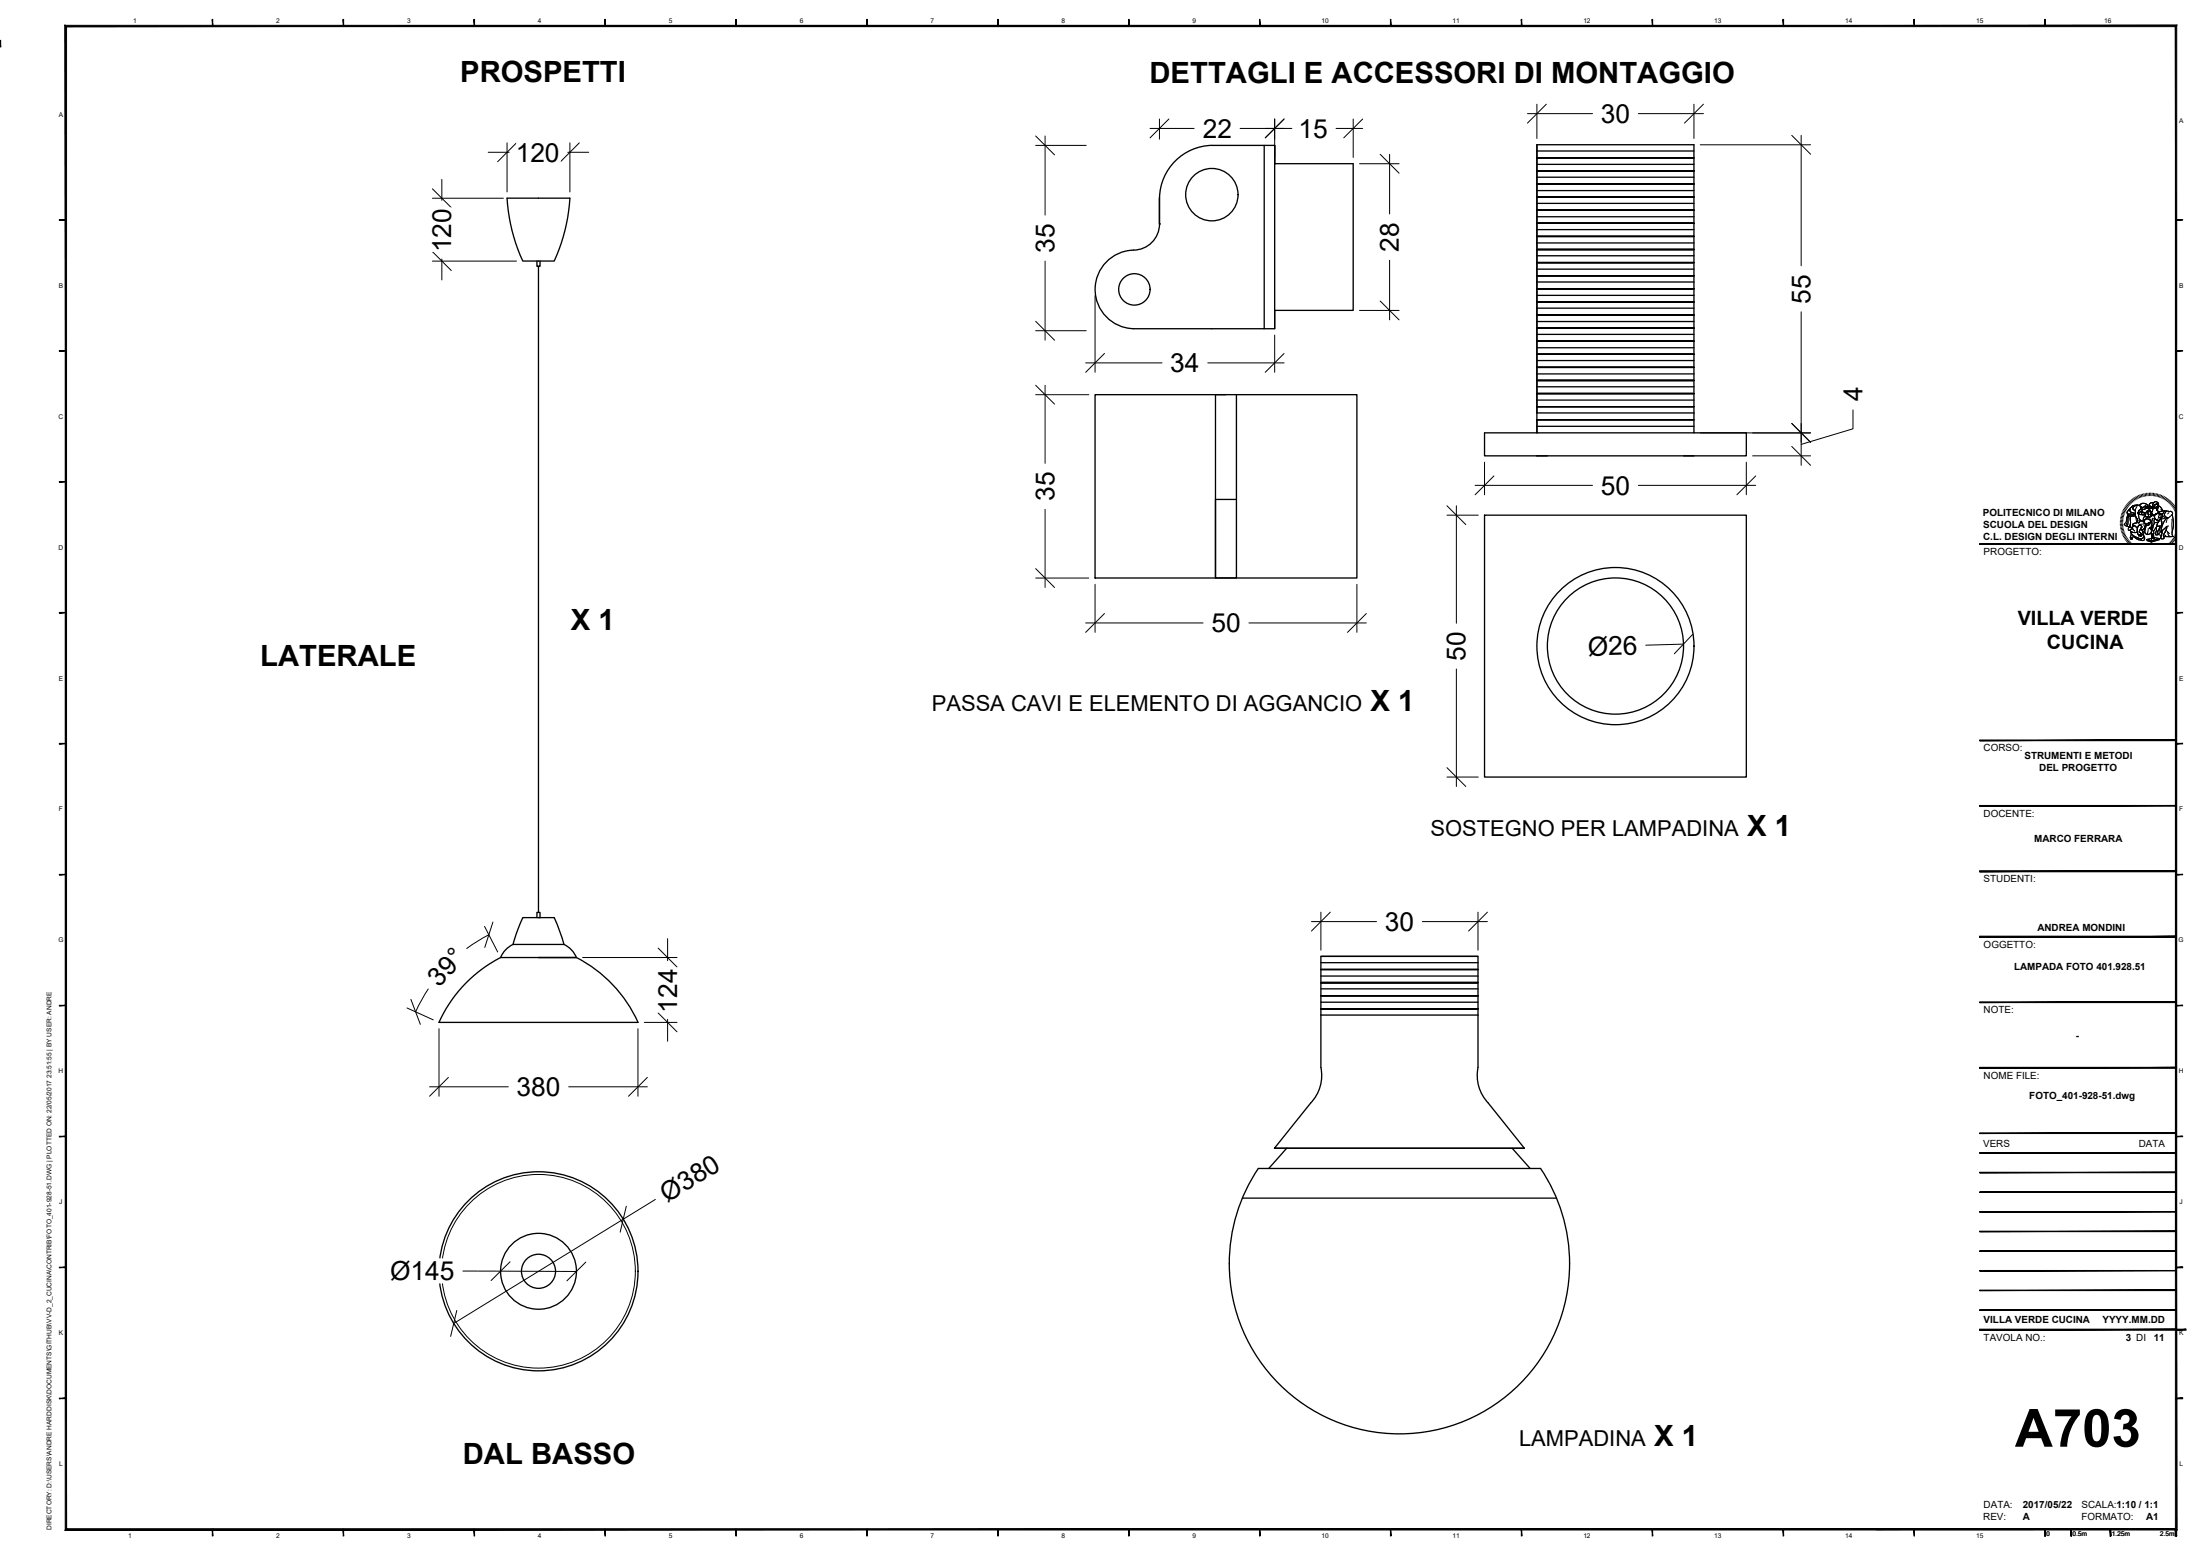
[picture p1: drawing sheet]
<svg xmlns="http://www.w3.org/2000/svg" width="420mm" height="297mm" viewBox="0 0 420 297" stroke-linecap="round" stroke-linejoin="round" font-family="sans-serif">
<!-- layer: IF-FURN -->
<g fill="none" stroke="#000" stroke-width=".25">
<path d="M96.8 37.8h12a33.7 33.7 0 0 1-3 12h-6a33.4 33.4 0 0 1-3-12zM241.4 27.8v35h-25a7.5 7.5 0 0 1-7.3-7.5 7.5 7.5 0 0 1 7.3-7.5 5 5 0 0 0 5-5.1M243.4 27.8l-12-.1a10.2 10.2 0 0 0-10 10.1v5M293.5 27.6v55h30v-3.8M293.5 32.6h30zM293.5 27.6v51.2h30M293.5 27.6h30v51.2M293.5 30.1h30M293.5 38.8h30M293.5 37.6h30M293.5 36.4h30M293.5 33.8h30"/>
<path d="M293.5 31.4h30M293.5 28.8h30M323.5 37.6h-30h30M323.5 35.1h-30h30M323.5 32.6h-30h30M323.5 30.1h-30h30M102.5 49.8v1h.6v-1M102.8 50.8v123.4M221.4 42.8h.1M293.5 58.8h30M293.5 57.6h30M293.5 56.4h30"/>
<path d="M293.5 53.8h30M293.5 52.6h30M293.5 51.4h30M293.5 48.8h30M293.5 47.6h30M293.5 46.4h30M293.5 43.8h30M293.5 42.6h30M293.5 41.4h30M323.5 57.6h-30h30M323.5 55.1h-30h30M323.5 52.6h-30h30"/>
<path d="M323.5 50.1h-30h30M323.5 47.6h-30h30M323.5 45.1h-30h30M323.5 42.6h-30h30M323.5 40.1h-30h30M209.1 75.3h50v35h-50zM234.1 75.3h-2v35h4v-35M241.4 62.8h2v-35v3.4h15v28.1h-15v3.5M293.5 77.6h30M293.5 76.4h30M293.5 73.8h30M293.5 72.6h30"/>
<path d="M293.5 71.4h30M293.5 68.8h30M293.5 67.6h30M293.5 66.4h30M293.5 63.8h30M293.5 62.6h30M293.5 61.4h30M323.5 77.6h-30h30M323.5 75.1h-30h30M323.5 72.6h-30h30M323.5 70.1h-30h30M323.5 67.6h-30h30"/>
<path d="M323.5 65.1h-30h30M323.5 62.6h-30h30M323.5 60.1h-30h30M236.1 95.3h-4v15M283.5 98.3h50v50h-50zM293.5 80.1h30h-30v2.5h-10v4.4h10M293.5 81.4h30M293.5 87h2M321.5 87h2M323.5 82.6h10v4.4h-40M99.8 175.2h6l1.1 2.5 .8 2.6h-9.7l.6-2.1zM102.5 175.2v-1h.6v1h-.3"/>
<path d="M95.6 182.8h14.5h-7.3M98 180.3a4.7 4.7 0 0 0-2.4 2.5M107.7 180.3a4.7 4.7 0 0 1 2.4 2.5 25.9 25.9 0 0 1 11.8 12.4h-38.1a25.9 25.9 0 0 1 11.8-12.4M252.3 193.8v10a7.6 7.6 0 0 1-2 6.8M252.3 187.6h30zM252.3 193.8v-11.2h30v11.2M252.3 185.1h30M252.3 193.8h30M252.3 192.6h30M252.3 191.3h30M252.3 188.8h30M252.3 182.6h30"/>
<path d="M252.3 186.3h30M252.3 183.8h30M282.3 193.8v10a7.6 7.6 0 0 0 1.9 6.8M282.3 192.6h-30h30M282.3 190.1h-30h30M282.3 187.6h-30h30M282.3 185.1h-30h30M245.7 219.2l-3.4 3.9M250.3 210.6l-6.9 8.6h47.7M284.2 210.6l6.9 8.6h-47.7M288.8 219.2l3.4 3.9M237.3 228.7h60"/>
<path d="M240.3 223.1h53.9a32.5 32.5 0 0 1-26.9 50.6 32.5 32.5 0 0 1-27-50.6z"/>
<circle cx="231.4" cy="37.2" r="5"/>
<circle cx="216.6" cy="55.2" r="3"/>
<circle cx="308.5" cy="123.3" r="15"/>
<circle cx="308.5" cy="123.3" r="13"/>
<circle cx="102.8" cy="242.7" r="19"/>
<circle cx="102.8" cy="242.7" r="7.2"/>
<circle cx="102.8" cy="242.7" r="3.3"/>
</g>
<!-- layer: IF-DETL -->
<circle cx="102.8" cy="242.7" r="18.5" fill="none" stroke="#000" stroke-width=".19"/>
<!-- layer: G-ANNO-TTLB -->
<g fill="#000" stroke="#000" stroke-width=".19">
<path d="M0 7.7l.1 1.3zM0 7.7l.1 1.3z"/>
<path d="M12.5 4.8l.2 287v-286.7zM12.5 4.8l.2 287-.2 .3zM12.5 292.1l403-.3h-402.8zM12.5 292.1l403-.3 .2 .3zM415.5 5.1v286.7l.2 .3zM415.5 5.1l.2-.3v287.3zM12.7 5.1h402.8l.2-.3zM12.5 4.8h403.2l-403 .3z"/>
<path d="M40.5 3.7l.1 1.3zM40.5 3.7l.1 1.3z"/>
<path d="M65.5 3.7l.1 1.3zM65.5 3.7l.1 1.3z"/>
<path d="M90.5 3.7l.1 1.3zM90.5 3.7l.1 1.3z"/>
<path d="M115.5 3.7l.1 1.3zM115.5 3.7l.1 1.3z"/>
<path d="M140.5 3.7l.1 1.3zM140.5 3.7l.1 1.3z"/>
<path d="M165.5 3.7l.1 1.3zM165.5 3.7l.1 1.3z"/>
<path d="M190.5 3.7l.1 1.3zM190.5 3.7l.1 1.3z"/>
<path d="M215.5 3.7l.1 1.3zM215.5 3.7l.1 1.3z"/>
<path d="M240.5 3.7l.1 1.3zM240.5 3.7l.1 1.3z"/>
<path d="M265.5 3.7l.1 1.3zM265.5 3.7l.1 1.3z"/>
<path d="M290.5 3.7l.1 1.3zM290.5 3.7l.1 1.3z"/>
<path d="M315.5 3.7l.1 1.3zM315.5 3.7l.1 1.3z"/>
<path d="M340.5 3.7l.1 1.3zM340.5 3.7l.1 1.3z"/>
<path d="M365.5 3.7l.1 1.3zM365.5 3.7l.1 1.3z"/>
<path d="M390.5 3.7l.1 1.3zM390.5 3.7l.1 1.3z"/>
<path d="M11.3 42l1.3-.1zM11.3 41.9h1.3z"/>
<path d="M415.6 42l1.2-.1zM415.6 41.9h1.2z"/>
<path d="M11.3 67l1.3-.1zM11.3 66.9h1.3z"/>
<path d="M415.6 67l1.2-.1zM415.6 66.9h1.2z"/>
<path d="M11.3 92l1.3-.1zM11.3 91.9h1.3z"/>
<path d="M415.6 92l1.2-.1zM415.6 91.9h1.2z"/>
<path d="M11.3 117l1.3-.1zM11.3 116.9h1.3z"/>
<path d="M378.1 103.9h37.5v-.1zM378.1 103.8h37.5l-37.5 .1z"/>
<path d="M415.6 117l1.2-.1zM415.6 116.9h1.2z"/>
<path d="M11.3 142l1.3-.1zM11.3 141.9h1.3z"/>
<path d="M378.1 153.9h37.5v-.1zM378.1 153.8h37.5l-37.5 .1z"/>
<path d="M378.1 141.4h37.5v-.1zM378.1 141.3h37.5l-37.5 .1z"/>
<path d="M415.6 142l1.2-.1zM415.6 141.9h1.2z"/>
<path d="M11.3 167l1.3-.1zM11.3 166.9h1.3z"/>
<path d="M378.1 166.3v.1l37.5-.1zM378.1 166.4l37.5-.1v.1z"/>
<path d="M378.1 178.8v.1l37.5-.1zM378.1 178.9l37.5-.1v.1z"/>
<path d="M378.1 178.8v.1l37.5-.1zM378.1 178.9l37.5-.1v.1z"/>
<path d="M378.1 178.8v.1l37.5-.1zM378.1 178.9l37.5-.1v.1z"/>
<path d="M378.1 178.8v.1l37.5-.1zM378.1 178.9l37.5-.1v.1z"/>
<path d="M378.1 166.4h37.5v-.1zM378.1 166.3h37.5l-37.5 .1z"/>
<path d="M415.6 167l1.2-.1zM415.6 166.9h1.2z"/>
<path d="M11.3 192l1.3-.1zM11.3 191.9h1.3z"/>
<path d="M378.1 191.3v.1l37.5-.1zM378.1 191.4l37.5-.1v.1z"/>
<path d="M415.6 192l1.2-.1zM415.6 191.9h1.2z"/>
<path d="M11.3 217l1.3-.1zM11.3 216.9h1.3z"/>
<path d="M378.1 203.8v.1l37.5-.1zM378.1 203.9l37.5-.1v.1z"/>
<path d="M378.1 203.8v.1l37.5-.1zM378.1 203.9l37.5-.1v.1z"/>
<path d="M378.1 216.3v.1l37.5-.1zM378.1 216.4l37.5-.1v.1z"/>
<path d="M415.6 217l1.2-.1zM415.6 216.9h1.2z"/>
<path d="M378.1 238.8h37.5zM378.1 238.9l37.5-.1z"/>
<path d="M378.1 235h37.5zM378.1 235.1l37.5-.1z"/>
<path d="M378.1 231.3h37.5zM378.1 231.4l37.5-.1z"/>
<path d="M378.1 227.5h37.5zM378.1 227.6l37.5-.1z"/>
<path d="M378.1 223.8h37.5zM378.1 223.9l37.5-.1z"/>
<path d="M378.1 220h37.5zM378.1 220.1l37.5-.1z"/>
<path d="M11.3 242l1.3-.1zM11.3 241.9h1.3z"/>
<path d="M378.1 253.8v.1l37.5-.1zM378.1 253.9l37.5-.1v.1z"/>
<path d="M378.1 253.8v.1l37.5-.1zM378.1 253.9l37.5-.1v.1z"/>
<path d="M378.1 250h37.5zM378.1 250.1l37.5-.1z"/>
<path d="M378.1 246.3h37.5zM378.1 246.4l37.5-.1z"/>
<path d="M378.1 242.5h37.5zM378.1 242.6l37.5-.1z"/>
<path d="M415.6 242l1.2-.1zM415.6 241.9h1.2z"/>
<path d="M415.6 242l1.2-.1zM415.6 241.9h1.2z"/>
<path d="M415.6 253.9h1.9v-.1zM415.6 253.8h1.9l-1.9 .1z"/>
<path d="M415.6 253.9h1.9v-.1zM415.6 253.8h1.9l-1.9 .1z"/>
<path d="M11.3 267l1.3-.1zM11.3 266.9h1.3z"/>
<path d="M415.6 267l1.2-.1zM415.6 266.9h1.2z"/>
<path d="M415.6 267l1.2-.1zM415.6 266.9h1.2z"/>
<path d="M40.5 291.9l.1 1.3zM40.5 291.9l.1 1.3z"/>
<path d="M65.5 291.9l.1 1.3zM65.5 291.9l.1 1.3z"/>
<path d="M90.5 291.9l.1 1.3zM90.5 291.9l.1 1.3z"/>
<path d="M115.5 291.9l.1 1.3zM115.5 291.9l.1 1.3z"/>
<path d="M140.5 291.9l.1 1.3zM140.5 291.9l.1 1.3z"/>
<path d="M165.5 291.9l.1 1.3zM165.5 291.9l.1 1.3z"/>
<path d="M190.5 291.9l.1 1.3zM190.5 291.9l.1 1.3z"/>
<path d="M215.5 291.9l.1 1.3zM215.5 291.9l.1 1.3z"/>
<path d="M240.5 291.9l.1 1.3zM240.5 291.9l.1 1.3z"/>
<path d="M265.5 291.9l.1 1.3zM265.5 291.9l.1 1.3z"/>
<path d="M290.5 291.9l.1 1.3zM290.5 291.9l.1 1.3z"/>
<path d="M315.5 291.9l.1 1.3zM315.5 291.9l.1 1.3z"/>
<path d="M340.5 291.9l.1 1.3zM340.5 291.9l.1 1.3z"/>
<path d="M358.3 291.9h30zM358.3 292l30-.1z"/>
<path d="M365.5 291.9l.1 1.3zM365.5 291.9l.1 1.3z"/>
<path d="M390.5 292l.1 1.3zM390.5 292l.1 1.3z"/>
<path d="M390.5 291.9l.1 1.3zM390.5 291.9l.1 1.3z"/>
<path d="M390.5 291.9l.1 1.3zM390.5 291.9l.1 1.3z"/>
<path d="M395.5 292l.1 1.3zM395.5 292l.1 1.3z"/>
<path d="M395.5 291.9l.1 1.3zM395.5 291.9l.1 1.3z"/>
<path d="M403 292l.1 1.3zM403 292l.1 1.3z"/>
<path d="M403 291.9l.1 1.3zM403 291.9l.1 1.3z"/>
<path d="M415.4 292l.3 1.3v-1.3zM415.4 292l.3 1.3h-.3z"/>
<path d="M415.5 291.9l.2 1.3v-1.3zM415.5 291.9l.2 1.3h-.2z"/>
</g>
<!-- layer: IF-ANNO SYMB -->
<g fill="none" stroke="#000" stroke-width=".19">
<path d="M293.5 19.9v6.5M295.3 19.9l-3.6 3.6M323.5 19.9v6.5M325.3 19.9l-3.6 3.6M82.6 37.8h13.5M82.6 36l3.6 3.6M84.4 34.2v4M93.2 29.1h4M96.8 27.3v9.3M98.6 27.3l-3.6 3.6M108.4 29.1h4M108.8 27.3v9.3"/>
<path d="M110.6 27.3l-3.6 3.6M197.8 27.8h9.6M197.8 26l3.6 3.6M199.6 26v15.1M219.6 24.5h8.4M221.4 22.7v3.9M223.2 22.7l-3.6 3.6M236.8 24.5h9.9M243.4 22.7v7.4M245.2 22.7l-3.6 3.6M255.2 24.5h5M258.4 22.7v7.4"/>
<path d="M259.6 31.3h7.6M260.2 22.7l-3.6 3.6M263.6 29.5l3.6 3.6M265.4 29.5v11.3M291.7 21.7h12.4M312.9 21.7h12.4M324.7 27.6h21.1M342.2 25.8l3.6 3.6M344 25.8v24.9M82.6 49.8h16M82.6 48l3.6 3.6M84.4 49.4v4"/>
<path d="M199.6 49.8v15.1M209.1 56.5v14.6M259.6 59.3h7.6M263.6 57.5l3.6 3.6M265.4 49.7v11.4M344 59.5v29.3M197.8 63.1h9.6M197.8 61.3l3.6 3.6M197.8 75.3h10.1M197.8 73.6l3.6 3.5M199.6 73.6v14.9M207.3 69.3h14.6"/>
<path d="M210.9 67.5l-3.6 3.6M230.7 69.3h14.5M243.4 64v7.1M245.2 67.5l-3.6 3.6M353.9 78.3v3.6l-9.9 2.9M199.6 97.2v14.9M276.3 98.3h6M276.3 96.5l3.6 3.6M278.1 96.5v22.5M281.7 92.7h22.4M283.5 88.2v6.3M285.3 90.9l-3.6 3.6"/>
<path d="M312.9 92.7h22.4M324.7 82.6h21.1M333.5 88.2v6.3M334.7 87h11.1M335.3 90.9l-3.6 3.6M342.2 80.8l3.6 3.6M342.2 85.2l3.6 3.6M197.8 110.3h10.1M197.8 108.5l3.6 3.6M207.3 118.9h22.5M209.1 111.5v9.2M210.9 117.1l-3.6 3.6"/>
<path d="M238.5 118.9h22.4M259.1 111.5v9.2M260.9 117.1l-3.6 3.6M278.1 127.7v22.4M321.5 123l-7.2 .2M323.3 121.1l-3.5 3.7M276.3 148.3h6M276.3 146.5l3.6 3.6M92.5 176.8l2.5 4.9M93.4 178.4l-2.5 1.5-1.8 1.2M94.1 176l-1.5 4.9M127.5 179.2v4.2"/>
<path d="M250.5 175.9h12.4M252.3 174.1v7.3M254.1 174.1l-3.6 3.6M271.6 175.9h12.5M282.3 174.1v7.3M284.1 174.1l-3.6 3.6M77.7 192.4l5 2.3M78.5 190.8l1.8 4.7M81.8 188.8l-1.5 2.4-.9 2M83.8 196.4v12.9M111.3 182.8h18M121.8 196.4v12.9"/>
<path d="M123 195.2h6.3M125.7 181l3.6 3.6M125.7 193.4l3.6 3.6M127.5 194.6v4.2M82 207.5h15.1M85.6 205.7l-3.6 3.6M108.6 207.5h15M123.6 205.7l-3.6 3.6M119.6 230.3l-1.2 4.9M125.2 229l-38.5 23.6M87.2 250.2l-1.1 4.9M88.4 242.6l21.7 .1"/>
<path d="M97.4 240.9l-3.6 3.6M111.9 240.9l-3.6 3.6"/>
</g>
<g fill="#fff" stroke="#fff" stroke-width=".19">
<path d="M98.5 205.3v4.4l8.7-4.4zM98.5 209.7l8.7-4.4v4.4z"/>
<path d="M98.7 26.9v4.4l8.3-4.4zM98.7 31.3l8.3-4.4v4.4z"/>
<path d="M82.2 39.7v8.3h4.4zM82.2 39.7h4.4v8.3z"/>
<path d="M125.3 184.8v8.3h4.4zM125.3 184.8h4.4v8.3z"/>
<path d="M86.2 180.3l-5.4 5.6 3.2 3.1zM86.2 180.3l3.2 3-5.4 5.7z"/>
<path d="M74.3 240.3v4.6l12.7-4.6zM74.3 244.9l12.7-4.6v4.6z"/>
<path d="M125.2 226.3l2.4 3.9 8.3-10.5zM135.9 219.7l2.4 3.9-10.7 6.6z"/>
<path d="M305.6 19.5v4.4l5.8-4.4zM305.6 23.9l5.8-4.4v4.4z"/>
<path d="M263.2 42.3v5.9h4.4zM263.2 42.3h4.4v5.9z"/>
<path d="M248.2 22.3v4.4l5.5-4.4zM248.2 26.7l5.5-4.4v4.4z"/>
<path d="M223.4 67.1v4.4l5.8-4.4zM223.4 71.5l5.8-4.4v4.4z"/>
<path d="M229.5 22.3v4.4l5.9-4.4zM229.5 26.7l5.9-4.4v4.4z"/>
<path d="M197.4 42.5v5.9h4.4zM197.4 42.5h4.4v5.9z"/>
<path d="M231.2 116.7v4.4l5.9-4.4zM231.2 121.1l5.9-4.4v4.4z"/>
<path d="M197.4 89.9v5.9h4.4zM197.4 89.9h4.4v5.9z"/>
<path d="M305.6 90.5v4.3l5.8-4.3zM305.6 94.8l5.8-4.3v4.3z"/>
<path d="M341.8 52.2v5.9h4.4zM341.8 52.2h4.4v5.9z"/>
<path d="M351.7 73.6v3.2h4.4zM351.7 73.6h4.4v3.2z"/>
<path d="M303 121.2l.2 4.6 9.6-4.9zM303.2 125.8l9.6-4.9 .1 4.6z"/>
<path d="M275.9 120.4v5.9h4.4zM275.9 120.4h4.4v5.9z"/>
<path d="M264.3 173.7v4.4l5.9-4.4zM264.3 178.1l5.9-4.4v4.4z"/>
</g>
<!-- layer: G-ANNO-LOGO -->
<g fill="none" stroke="#000" stroke-width=".19">
<path d="M404.9 99.8h.5M404.9 99.6h.5M404.9 99.3l.5 .1M405 99l.5 .1M405 98.8l.5 .1M405.1 98.5l.5 .1M405.1 98.3l.5 .1M405.2 98l.5 .2M405.3 97.7l.5 .2M405.4 97.5l.5 .2M405.5 97.3l.5 .2M405.7 97l.4 .3"/>
<path d="M405.8 96.8l.4 .3M405.9 96.6l.5 .3M406.1 96.4l.4 .3M406.3 96.1l.4 .4M406.3 98.1h.7l.3 .2 .5-.3v.5l-1.3-.1-.2-.1zM406.3 98.1l.1 .3M406.5 95.9l.3 .4M406.5 98.4l-.2 .4-.1 1.1-.3 .4 .3 .2M406.5 97.3l.3-.2v.4l.1 .3 .8 .3-.3 .2-.4-.2h-.6l-.2-.3zM406.6 98.5h.4l-.2 .4v1.7h-.1l-.5-.1 .2-.6v-1zM406.6 95.8l.4 .3M406.7 98.5l-.3 .4v1.1l-.2 .5 .5 .1"/>
<path d="M406.8 95.6l.4 .4M406.9 97l.5-.5 .9-.1-.6 .2-.4 .3 .2 .4 .3 .1-.1 .6-.8-.3-.1-.2zM407 98.5h.8l.5 .8v.4l-.9 .3-.1 .3 .2 .1-.3 .4-.3-.2-.1-.3v-1.4zM407 98.5l-.2 .4 .1 1.7M407 95.4l.4 .4M407.2 95.2l.4 .4M407.5 95.1l.3 .4M407.5 96.7l.9-.3 .3 .2 .2 .2-.1 .3-.3 .4-.2 .5 .3 1.1 .4 .3-.4 .1-.1 .3-.3-.1 .1-.4-.5-.8v-1.1l-.5-.3zM407.7 94.9l.3 .5M407.8 98.5l-1.5-.1-.2 1.2-.4 .5 .2 .2M407.9 94.8l.3 .5M407.9 98.7l.2 1.1"/>
<path d="M408.1 96.7l-.3 .6v.8l.5 1.2-.1 .4 .3 .1 .1-.3 .4-.1-.4-.3-.3-1.1 .2-.5 .3-.4v-.5l-.4-.2h-.6l-.5 .2-.4 .4-.1 .5 .1 .2 .9 .3-.4 .3-.4-.2-.5 .1-.3-.3v-.2l.6-.6M408.2 94.7l.2 .4M408.3 99.7l-.9 .3-.1 .3 .2 .1M408.3 96.4l-.6 .2-.3 .3v.3l.4 .2M408.4 94.6l.2 .4M408.5 97.5l.2-.3h.5l-.1 .4-.8 .3zM408.5 97.8l.5-.2 .3 .2-.3 .2 .1 .3-.4-.1zM408.5 97.8l.2 .4 .4 .1M408.6 96.5l.6-.4 .7 .1 .2 .3v.2l-.4-.2-.4 .4-.5-.2M408.7 94.5l.1 .5M408.7 96.3l.4-.2h.5l.4 .2 .2 .3-.2 .1-.3-.2-.4 .4h-.2l-.5-.4zM408.8 96.7l.5 .2 .4-.4 .3 .2-.2 .4-.3 .2-.3-.2-.4 .1z"/>
<path d="M408.9 94.4l.2 .5M409 99.4l.4 .2 .4 .5v.4l-.3 .4M409.1 97.8l.6 .1h-.2v.4h-.2l-.3-.1zM409.1 97.6l.2 .2M409.2 97.4l-.1 .2-.8 .3M409.2 94.3l.1 .5M409.2 97.2l-.2 .3M409.3 99.8l.6 .4M409.4 97.8h-.3l-.1 .4 .5 .1v-.4h.2h-.5M409.4 99.6v-.2l.4-.4 .8 .2 .2 .6-.3-.1-.7 .3 .3 .3 .4-.1 .1-.4 .2-.1-.1-.4-.4-.2h-.5l-.4 .5-.1-.1 .2-.8 .1-.2 .2 .2h.9l.3-.3v-.3l.5 .2-.1 .3 .2 .4-.2 .4 .1 .5-.3 .4-.3 .1-.1 .4h-.3l.2 .2 .2-.1v.3l.2-.1-.3 .8-.8 .2-.6-.6 .3-.4 .1-.8M409.4 94.3l.1 .4M409.4 99.4l.5-.4 .4 .1 .4 .2 .2 .4-1.2 .4z"/>
<path d="M409.6 97.1v.1M409.6 96.8l.2 .1M409.7 98.5l-.3 .4-.1 .6M409.7 94.2l.1 .5M409.7 96.9h.1M409.9 97l.7-.2 .1 .3-.3 .1zM410 94.2v.5M410 96.7l-.2 .4-.3 .2-.3-.2-.4 .1M410.1 97.5l.5-.1 .1 .2 .3 .8h-.2v-.6l-.5-.3-.2 .2 .2 1h-.4l-.2-.2zM410.2 97.6l.3-.1 .3 .3v.7l-.1 .2h-.4zM410.2 94.1l.1 .5M410.3 96.8l.1-.2h.3l.2 .3-.2 .2"/>
<path d="M410.3 96.6l.2-.1 .3 .2 .1 .3-.2 .1-.1-.3-.1 .1-.2-.1zM410.3 99.9l.2 .1M410.4 100h.1M410.4 97.7h.1M410.5 97.7l-.2 .1M410.5 94.1v.5M410.5 96.9l-.2-.1-.4 .2 .6 .2 .2-.1-.2-.3 .1 .2M410.6 98.7v.5M410.6 99.8l-.1 .3-.3 .2-.3-.2M410.6 97.6l.2 .2-.1 .1M410.7 97.7l-.2-.2-.4 .1 .2 .8-.1 .3h-.3l-.3-.2 .3-.8 .3-.2 .3-.1 .3 .2 .3 .8-.3 .1-.1-.2M410.8 94.1l-.1 .5"/>
<path d="M410.8 98h-.1M410.8 97.8v.4h-.5M410.8 98.5l-.2 .2h-.3M410.9 97l.1-.1 .1 .3-.2 .6M411 96.7l.1 .3M411 98.1l-.1-.3 .2-.4v-.4h-.2v-.2l-.4-.3-.1-.1 .3-.4 .5-.1 .1 .1-.2 .5 .1 .6h.1l.1-.4 .2 .3 .3-.1v.5l.1-.1 .3 .5-.8 .5M411 94.1v.5M411.1 98.9l-.1 1M411.1 98.3l.3 .2M411.2 99.8l-.3 .3v.3M411.3 99l-.4 .6M411.3 94.1l-.1 .6"/>
<path d="M411.3 96h-.6l-.2 .5M411.3 95.9l.5-.1 .3 .1 .2 .3-.1 .6-.3 .6v-.5l.2-.4-.2-.4-.4 .2-.2 .8h-.1l-.1-.6zM411.3 95.9l.5-.1 .4 .3v.7l-.3 .6v-.5l.2-.4-.2-.4-.4 .2-.2 .8h-.1l-.1-.6zM411.4 96.7l.1 .3 .4-.1M411.5 98.3l.7-.3 .7 .2 .1 .3-.1 .4-.5 .5h-.4l-.5-.5zM411.5 96.5l.2 .1M411.5 99.8l.6-.1-.3 1-.5 .6v.6h-.2l-.2 .5-.1-.8zM411.5 96.3l.4-.2 .2 .4-.2 .4h-.4l-.1-.2zM411.5 99.8l-.7 1.8 .1 .8 .4-.5 .1 1-.2-.6-.3 .8 .1-.7M411.6 99l-.2 .4v.4l.8-.1 .3-.5M411.6 94.2l-.1 .5M411.6 96.9h.1"/>
<path d="M411.6 96.6h.1M411.6 96.8h.1M411.8 94.2l-.1 .5M411.8 96.7h.2M411.9 96.7h.1M412 97.3l.3 .5M412.1 99.1v.1M412.1 94.3l-.1 .5M412.1 97.9l.7-.3 .7-.1-.5 .8zM412.1 99.7l-.2 .8-.6 .8v.7M412.2 99.1h-.2M412.2 96.5l.5 .4 .4 .6-.8 .3-.2-.2-.1-.3z"/>
<path d="M412.2 96.5l.5 .3 .2 .5M412.2 99.3v.1M412.3 94.4l-.1 .5M412.6 99.1l.3-.1-.1 1.4-.9 .1 .2-.8zM412.6 94.5l-.2 .4M412.6 98.1l.4 .1v.3l-.7 .9h-.3l-.4-.3-.1-.5 .3-.5h.5l.1 .2-.2 .6h.2l.4-.4-.1-.4-.5-.1h-.4l-.3 .3v.4M412.6 98.8v.3M412.7 97.2l.4 .3M412.8 94.5l-.1 .5M412.9 99l-.1 1.3-.5 1.1 .2 .7 .2 .3M413 98.3l.3-.6 .3-.2 1.1 .1 .2 .4-.2 .4-.8 .6-.4-.2-.5-.4M413.1 99.6v.4"/>
<path d="M413.1 94.7l-.2 .4M413.3 94.8l-.2 .4M413.4 99h-.7M413.6 94.9l-.3 .4M413.6 97.5l-.8 .1-.7 .3M413.7 99l-.7 1.2-.3 1.3 1.1-1 .4-.1M413.8 97.5l.5 .2 .3-.1 .3 .3-.1 .4 .2 .9 .1 1.3-.3 1.4 .2 .5h-1.8v-.3l.5-1 .1-.6-1.1 1 .2-.9 .4-1 .4-.7h.4l-.5-.2-.2-.4v-.3zM413.8 97.6l-.4 .4v.4l.2 .3 .5 .2M413.8 95l-.3 .5M413.9 99l-.2 .8M414 95.2l-.3 .4M414.2 97.9l-.2 .2"/>
<path d="M414.2 95.4l-.3 .4M414.4 95.5l-.3 .4M414.6 95.7l-.3 .4M414.8 99.1v2.5M414.8 95.9l-.3 .4M414.8 98.3l.3 1.9-.3 1.7 .2 .5h-1.8M415 96.1l-.4 .3M415.2 96.3l-.4 .3M415.3 96.5l-.4 .3M415.5 96.7l-.4 .3M415.6 97l-.4 .2M415.7 97.2l-.4 .2"/>
<path d="M415.9 97.4l-.5 .3M415.9 99.8h.5M416 97.7l-.5 .2M416.1 97.9l-.5 .2M416.2 98.2l-.5 .1M416.2 98.5l-.5 .1M416.3 98.7l-.5 .1M416.3 99h-.5M416.4 99.2l-.5 .1M416.4 99.5h-.5M405.4 100.1h-.5M405.4 100.3l-.5 .1"/>
<path d="M405.5 100.6h-.5M405.5 100.8l-.5 .1M405.6 101.1l-.5 .1M405.6 101.3l-.5 .1M405.7 101.5l-.5 .2M405.8 101.8l-.5 .1M405.9 102l-.5 .2M406 102.2l-.5 .2M406.1 102.4l-.5 .3M406.2 102.6l-.4 .3M406.3 102.8l-.4 .3M406.5 103l-.4 .3"/>
<path d="M406.6 103.2l-.3 .3M406.8 103.4l-.4 .3M406.8 101.2l.1 .2 .4 .2h.9M406.9 101.4l.1 .4 .5 .5 1.5 .7M407 101.4l.4 .2h.8l.1 .3 .2 .2-.1 .2 .2-.2 .2 .3-.1-.4 .2 .3-.1-.3 .3 .1-.6-.6 .3-.5 .3 .1 .3 1.3-.3 .4-.8-.1-.7-.3-.5-.5zM407 103.6l-.4 .3M407 102l.7 .5 1 .3h.5l.2-.4 .2 .2v.4l-.3 .2-.8-.1-1.1-.6-.3 .2 .1 .1v.2h-.2l-.2-.4zM407.1 101.9l-.3 .7 .2 .4 .2-.2-.1-.1 .4-.2 .9 .5 .9 .2 .3-.2-.2-.6M407.1 103.7l-.3 .4M407.2 100.8l-.6-.2-.1 .2v.4l.2 .1 .3-.3h.4l.3 .4M407.3 100.5l.4-.2 .5 .5v.8h-.8l-.5-.2-.1-.2 .5-.2-.1-.2zM407.3 103.9l-.3 .4"/>
<path d="M407.4 100l.9-.3 .2 .1 .1-.3 .4-.1 .5 .2 .3 .9-.2 .3-.6 .3-.2-.1 .3-.3-.2-.3-.3-.2-.4 .6-.5-.5-.3 .1zM407.5 104.1l-.3 .4M407.6 100.3l.6 .5M407.7 100.3l-.5 .4 .1 .3M407.7 104.2l-.3 .4M407.9 104.3l-.2 .5M408.1 104.5l-.2 .4M408.3 104.6l-.2 .4M408.5 100.3l.1-.1 .5 .3-.6 1 .6 .6-.3-.1 .1 .3-.2-.3 .1 .4-.2-.3-.2 .2 .1-.2-.3-.4v-.8zM408.5 100.3h.3l.3 .2-.6 1 .6 .6-.3-.1 .1 .3-.2-.3 .1 .4-.2-.3-.2 .2 .1-.2-.3-.4v-.9zM408.6 104.7l-.2 .4M408.8 104.8l-.2 .4"/>
<path d="M409 104.8l-.1 .5M409.1 101.1l.3 1.3-.2 .4h-.5M409.2 100.1l-.6 .1M409.3 104.9l-.2 .5M409.4 100.2l.2 .3-.1 .4-.4 .2-.3-.1M409.4 101.5l.6 .5M409.5 105l-.1 .5M409.7 101.1v.7M409.7 105l-.1 .5M409.8 100l.8-.2-.1 .3-.3 .2-.4-.1zM409.8 100.7l-.2 .7-.4 .3M410 105l-.1 .6"/>
<path d="M410 103l1.5-.4 .9 .2-1.5 .4zM410 103l.9 .2v.3l-.9-.3zM410.2 105.1v.5M410.3 100.2h.1M410.3 100.9l-.3 1.1 .8-.1M410.4 100.1v.1M410.5 105.1l-.1 .5M410.6 100.7l.2 .1 .1-.4 .3-.1-.3 .9v-.3l-.2 .1zM410.7 105.1v.5M410.9 103.2l1.5-.4v.2l-1.5 .5zM410.9 103.2v.3M410.9 100.4h.1"/>
<path d="M410.9 100.8v.4l.1-.1M411 105.1v.5M411.1 100.6l-.1 .2-.1-.1M411.1 101.9h.2l.1 .8-.2-.4-.3 .5zM411.2 105.1v.5M411.2 100.3l-.3 .1-.1 .4h-.3l.2 .2 .2-.1M411.4 105l.1 .5M411.7 105l.1 .5M411.9 100.5l.6-.1-.1 .6-.3 .4 .1 .6-.2 .1-.4-.1zM411.9 104.9l.1 .5M412.2 104.9l.1 .5M412.4 104.8l.2 .5"/>
<path d="M412.4 102.8v.2l-1.5 .5-.9-.3v-.2l.9 .2 1.5-.4a4.4 4.4 0 0 0-2.4 .2M412.5 100.5l-.1 .5-.3 .4 .1 .6-.1 .1-.5-.1 .3-.7v-.8M412.6 104.7l.2 .5M412.7 100.4l-.8 .1M412.8 101.4l-.1 .2 .2 .1M412.8 104.6l.3 .5M413 101.2l.8-.7-.1 .6-.5 1.1 .1 .5-.2 .2-.4-.1zM413.1 104.5l.2 .5M413.3 104.4l.2 .4M413.4 102.1l.4 .3M413.5 104.3l.3 .4M413.7 104.1l.3 .4"/>
<path d="M413.7 101.2l.6 .7M413.8 100.5l-.1 .7-.5 1 .1 .5-.2 .2-.4-.1 .3-1.5M413.9 104l.3 .4M414 101.6l.1 .6 .4 .3M414.1 103.8l.3 .4M414.3 103.7l.3 .3M414.4 103.5l.4 .4M414.6 103.3l.4 .3M414.8 103.1l.3 .3M414.9 102.9l.4 .3M415 102.7l.5 .3M415.2 102.5l.4 .3"/>
<path d="M415.3 102.3l.4 .2M415.4 102.1l.5 .2M415.5 101.9l.5 .2M415.6 101.6l.5 .2M415.7 101.4l.4 .2M415.7 101.2l.5 .1M415.8 100.9l.5 .1M415.8 100.7l.5 .1M415.9 100.5h.5M415.9 100.2l.5 .1M415.9 100h.5"/>
</g>
<!-- layer: G-ANNO-TTLB -->
<g fill="#fff" stroke="#fff" stroke-width=".19">
<path d="M396.8 103.8l23.1 3.3-4.3-3.3zM396.8 103.8l23.1 3.3h-23.1z"/>
<path d="M415.6 92.9h4.3l-4.3 10.9zM419.9 92.9l-4.3 10.9 4.3 3.3z"/>
</g>
<path d="M396.8 103.8h18.8v-10.9h4.3v14.2h-23.1z" fill="none" stroke="#fff" stroke-width=".19"/>
<text font-size="10.1" x="384.8" y="276.2">A703</text>
<g font-size="5.6">
<text x="87.9" y="15.7">PROSPETTI</text>
<text x="219.5" y="15.9">DETTAGLI E ACCESSORI DI MONTAGGIO</text>
<text x="109" y="120.3">X 1</text>
<text x="49.7" y="127.1">LATERALE</text>
<text x="261.7" y="135.8">X 1</text>
<text x="333.6" y="159.6">X 1</text>
<text x="88.4" y="279.4">DAL BASSO</text>
<text x="315.9" y="276">X 1</text>
</g>
<g font-size="5">
<text x="305.7" y="23.5">30</text>
<text x="229.7" y="26.3">22</text>
<text x="248" y="26.3">15</text>
<text x="98.5" y="30.8">120</text>
<text x="86.2" y="48.2" transform="rotate(-90 86.2 48.2)">120</text>
<text x="201.4" y="48.3" transform="rotate(-90 201.4 48.3)">35</text>
<text x="267.2" y="48" transform="rotate(-90 267.2 48)">28</text>
<text x="345.8" y="57.9" transform="rotate(-90 345.8 57.9)">55</text>
<text x="223.5" y="71">34</text>
<text x="355.7" y="76.5" transform="rotate(-90 355.7 76.5)">4</text>
<text x="201.4" y="95.6" transform="rotate(-90 201.4 95.6)">35</text>
<text x="305.7" y="94.4">50</text>
<text x="231.4" y="120.7">50</text>
<text x="303.3" y="125.2" transform="rotate(-2 303.3 125.2)">Ø26</text>
<text x="279.9" y="126.1" transform="rotate(-90 279.9 126.1)">50</text>
<text x="264.5" y="177.7">30</text>
<text x="83.8" y="188.5" transform="rotate(-46 83.8 188.5)">39°</text>
<text x="129.3" y="193.3" transform="rotate(-90 129.3 193.3)">124</text>
<text x="98.7" y="209.2">380</text>
<text x="127.4" y="229.6" transform="rotate(-32 127.4 229.6)">Ø380</text>
<text x="74.5" y="244.3">Ø145</text>
</g>
<g font-size="4.2">
<text x="177.9" y="135.8">PASSA CAVI E ELEMENTO DI AGGANCIO</text>
<text x="273.2" y="159.6">SOSTEGNO PER LAMPADINA</text>
<text x="290.1" y="276">LAMPADINA</text>
</g>
<g font-size="3.8">
<text x="385.4" y="119.3">VILLA VERDE</text>
<text x="390.9" y="123.9">CUCINA</text>
</g>
<g font-size="1.9">
<text x="378.7" y="98.5">POLITECNICO DI MILANO</text>
<text x="378.8" y="100.8">SCUOLA DEL DESIGN</text>
<text x="378.7" y="103.1">C.L. DESIGN DEGLI INTERNI</text>
<text x="378.8" y="105.9">PROGETTO:</text>
<text x="378.8" y="143.4">CORSO:</text>
<text x="386.6" y="144.9">STRUMENTI E METODI</text>
<text x="389.5" y="147.1">DEL PROGETTO</text>
<text x="378.8" y="155.9">DOCENTE:</text>
<text x="388.5" y="160.8">MARCO FERRARA</text>
<text x="378.8" y="168.4">STUDENTI:</text>
<text x="389.1" y="177.7">ANDREA MONDINI</text>
<text x="378.8" y="180.9">OGGETTO:</text>
<text x="384.7" y="185.2">LAMPADA FOTO 401.928.51</text>
<text x="378.8" y="193.4">NOTE:</text>
<text x="396.5" y="198.3">-</text>
<text x="378.8" y="205.9">NOME FILE:</text>
<text x="387.6" y="209.8">FOTO_401-928-51.dwg</text>
<text x="378.7" y="218.9">VERS</text>
<text x="408.5" y="218.9">DATA</text>
<text x="378.8" y="256">TAVOLA NO.:</text>
<text x="378.8" y="252.6">VILLA VERDE CUCINA</text>
<text x="401.5" y="252.6">YYYY.MM.DD</text>
<text x="406" y="256">3 DI</text>
<text x="411.3" y="256">11</text>
<text x="378.8" y="287.9">DATA:</text>
<text x="386.3" y="287.9">2017/05/22</text>
<text x="397.5" y="287.9">SCALA:1:10 / 1:1</text>
<text x="378.8" y="290.1">REV:</text>
<text x="386.3" y="290.1">A</text>
<text x="397.5" y="290.1">FORMATO:</text>
<text x="409.9" y="290.1">A1</text>
</g>
<g font-size="1.3">
<text x="25.4" y="4.4">1</text>
<text x="52.7" y="4.4">2</text>
<text x="77.7" y="4.4">3</text>
<text x="102.7" y="4.4">4</text>
<text x="127.7" y="4.4">5</text>
<text x="152.7" y="4.4">6</text>
<text x="177.7" y="4.4">7</text>
<text x="202.7" y="4.4">8</text>
<text x="227.7" y="4.4">9</text>
<text x="252.4" y="4.4">10</text>
<text x="277.4" y="4.4">11</text>
<text x="302.4" y="4.4">12</text>
<text x="327.4" y="4.4">13</text>
<text x="352.4" y="4.4">14</text>
<text x="377.4" y="4.4">15</text>
<text x="401.8" y="4.4">16</text>
<text x="11.2" y="22.4">A</text>
<text x="416.2" y="23.6">A</text>
<text x="11.2" y="54.9">B</text>
<text x="416.2" y="54.9">B</text>
<text x="11.2" y="79.9">C</text>
<text x="416.1" y="79.9">C</text>
<text x="11.2" y="104.9">D</text>
<text x="416.1" y="104.9">D</text>
<text x="11.2" y="129.9">E</text>
<text x="416.2" y="129.9">E</text>
<text x="11.3" y="154.9">F</text>
<text x="416.2" y="154.9">F</text>
<text x="11.1" y="179.9">G</text>
<text x="416.1" y="179.9">G</text>
<text x="11.2" y="204.9">H</text>
<text x="416.1" y="204.9">H</text>
<text x="11.3" y="229.9">J</text>
<text x="416.3" y="229.9">J</text>
<text x="11.2" y="254.9">K</text>
<text x="416.2" y="254.9">K</text>
<text x="11.3" y="279.9">L</text>
<text x="416.2" y="279.9">L</text>
<text x="9.9" y="292.1" transform="rotate(-90 9.9 292.1)">DIRECTORY: D:\USERS\ANDRE HARDDISK\DOCUMENTS\GITHUB\VV-D_2_CUCINA\CONTRIB\FOTO_401-928-51.DWG | PLOTTED ON: 22/05/2017 23:51:55 | BY USER: ANDRE</text>
<text x="24.5" y="293.7">1</text>
<text x="52.7" y="293.7">2</text>
<text x="77.7" y="293.7">3</text>
<text x="102.7" y="293.7">4</text>
<text x="127.7" y="293.7">5</text>
<text x="152.7" y="293.7">6</text>
<text x="177.7" y="293.7">7</text>
<text x="202.7" y="293.7">8</text>
<text x="227.7" y="293.7">9</text>
<text x="252.4" y="293.7">10</text>
<text x="277.4" y="293.7">11</text>
<text x="302.4" y="293.7">12</text>
<text x="327.4" y="293.7">13</text>
<text x="352.4" y="293.7">14</text>
<text x="377.4" y="293.7">15</text>
<text x="390.8" y="293.3">0</text>
<text x="395.8" y="293.3">0.5m</text>
<text x="403.3" y="293.3">1.25m</text>
<text x="412.5" y="293.3">2.5m</text>
</g>
</svg>
